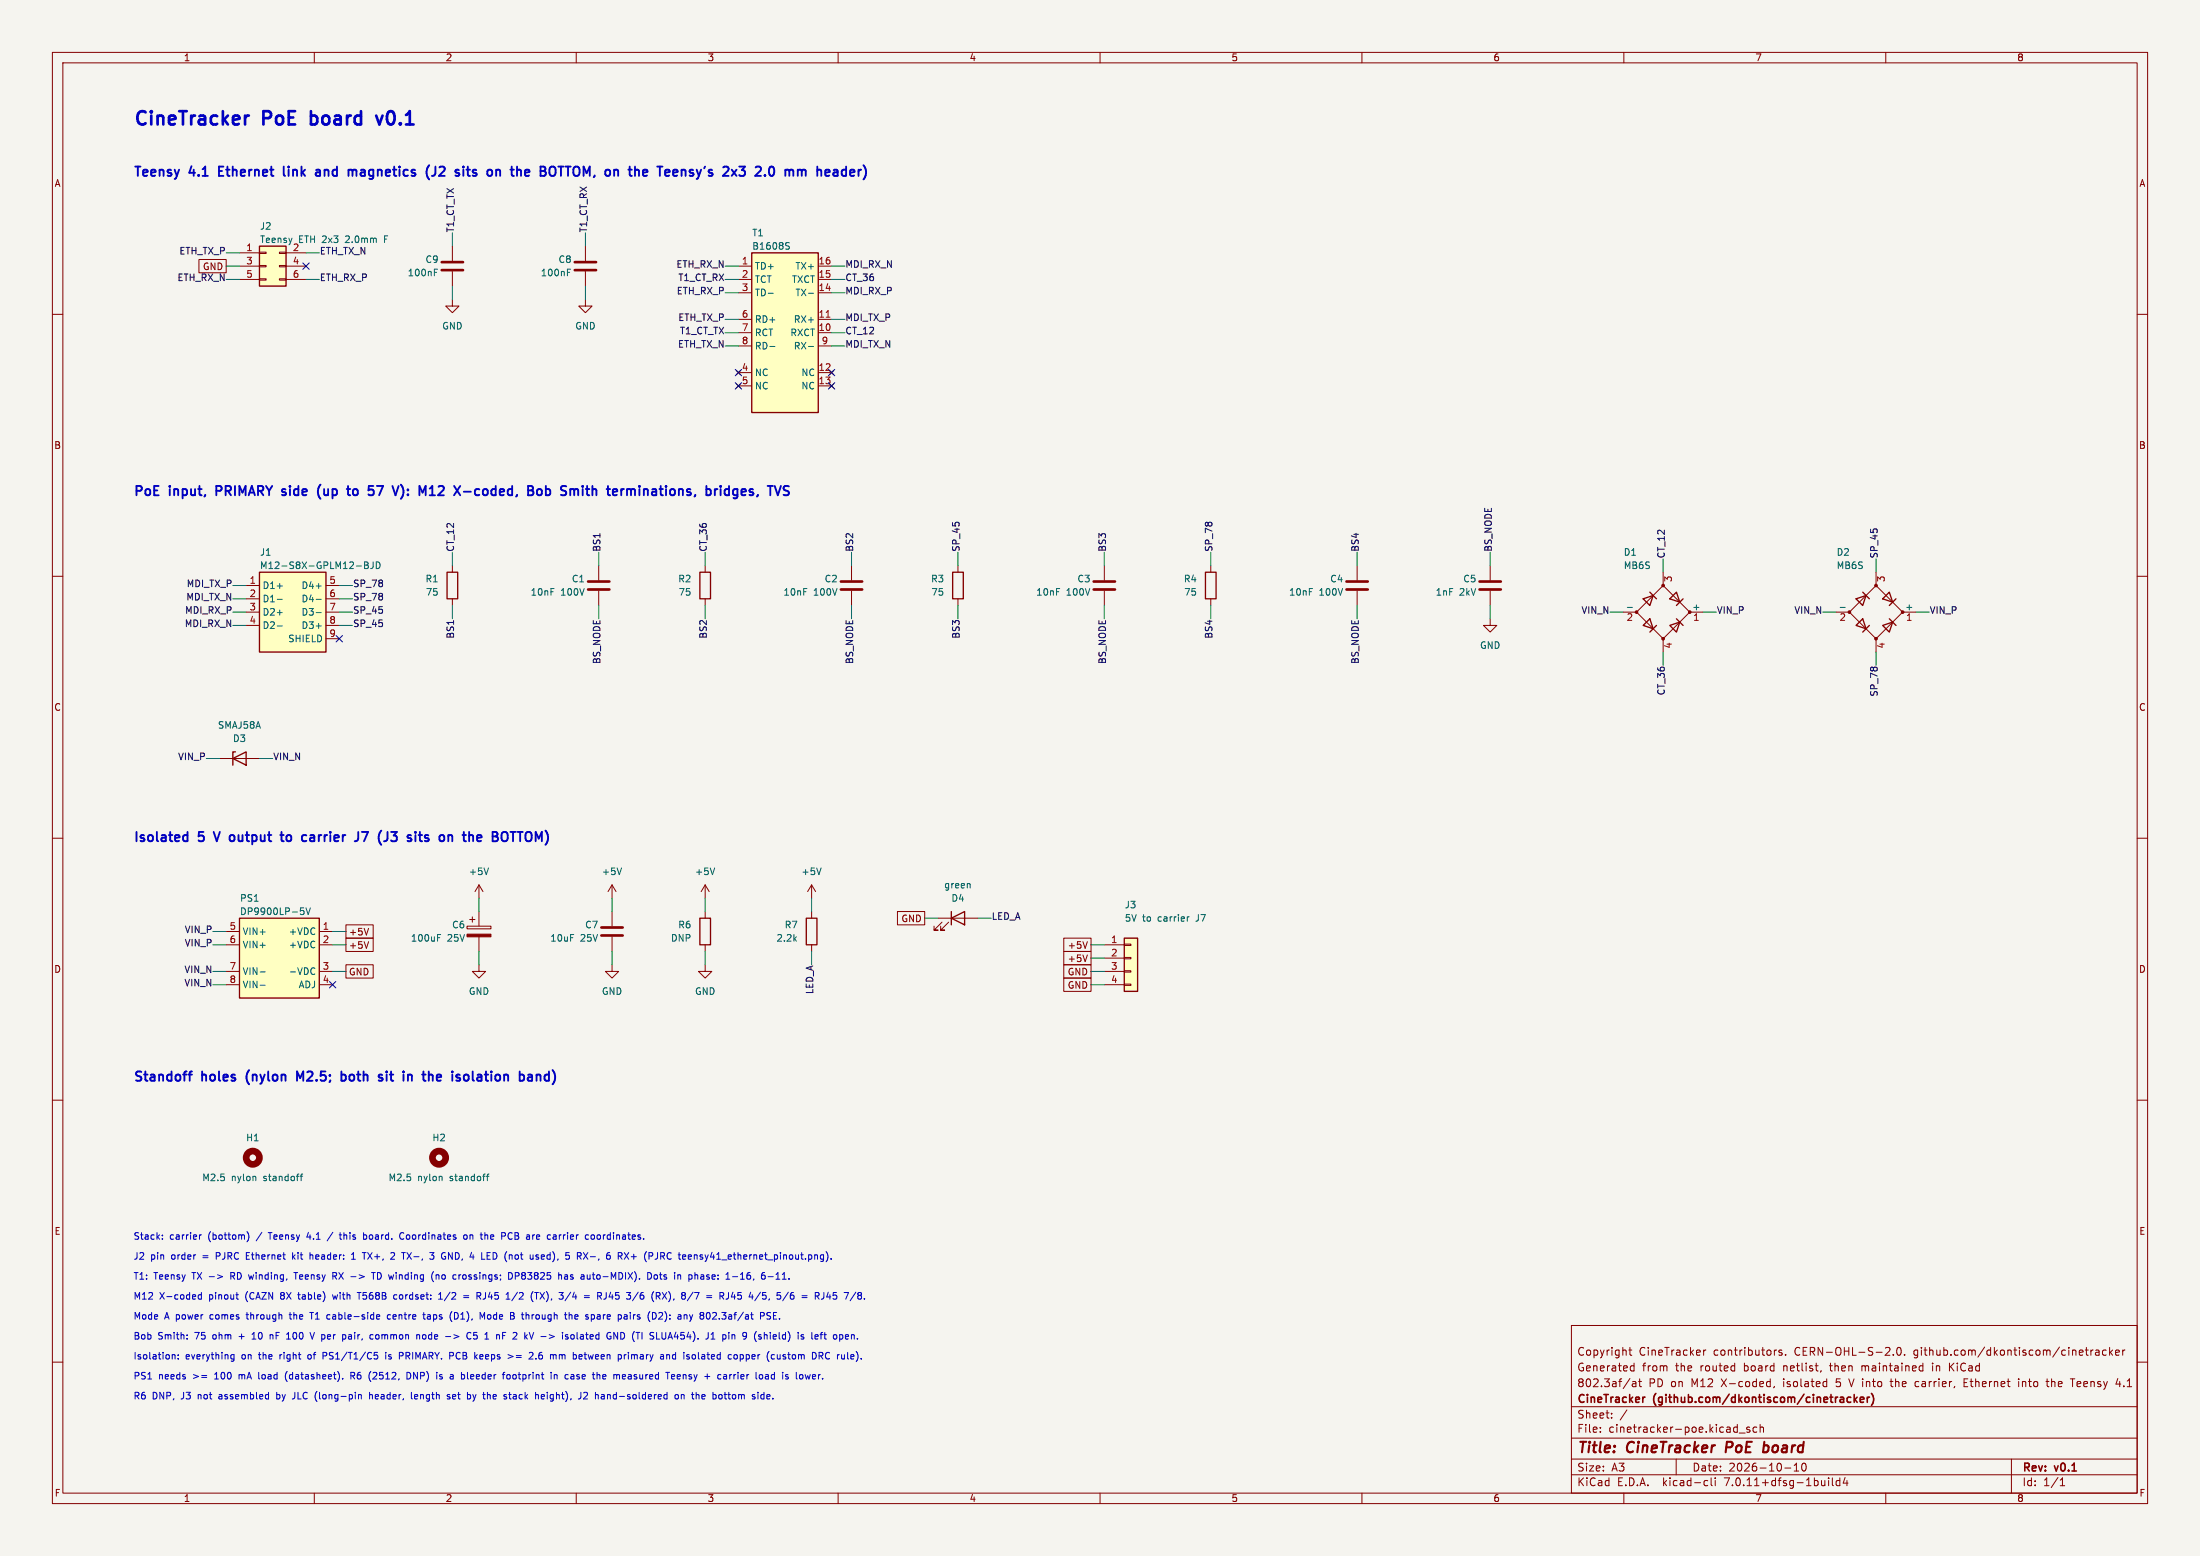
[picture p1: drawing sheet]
<svg xmlns="http://www.w3.org/2000/svg" width="420mm" height="297mm" viewBox="0 0 420 297" stroke-linecap="round" stroke-linejoin="round" font-family="sans-serif">
<path d="M0 0h420v297h-420z" fill="#f5f4ef" stroke="#f5f4ef" stroke-width=".19"/>
<g fill="none" stroke="#840000" stroke-width=".19">
<path d="M10 10h400v277h-400zM12 12h396v273h-396zM60 10v2M110 10v2M160 10v2M210 10v2M260 10v2M310 10v2M360 10v2M10 60h2M38 49.5h5.2v2.6h-5.2zM45.7 50.8h3.8"/>
<path d="M45.7 53.3h3.8M45.7 48.3h3.8M49.5 53.2h1.3v.3h-1.3zM49.5 50.7h1.3v.2h-1.3zM49.5 48.1h1.3v.3h-1.3zM53.3 53.2h1.3v.3h-1.3zM53.3 50.7h1.3v.2h-1.3zM53.3 48.1h1.3v.3h-1.3zM54.6 50.8h3.8M54.6 53.3h3.8M54.6 48.3h3.8M86.4 57.2v1.2h1.2l-1.2 1.3-1.3-1.3h1.3"/>
<path d="M86.4 47v2.8M86.4 51.8v2.8M111.8 57.2v1.2h1.2l-1.2 1.3-1.3-1.3h1.3M111.8 47v2.8M111.8 51.8v2.8M141 50.8h2.5M141 55.9h2.5M141 53.3h2.5M156.2 50.8h2.5M156.2 55.9h2.5M156.2 53.3h2.5M408 60h2"/>
<path d="M140.6 70.7l.8 .8M140.6 73.3l.8 .7M141 63.5h2.5M141 61h2.5M141 71.1h2.5M141 73.7h2.5M141 66h2.5M141.4 70.7l-.8 .8M141.4 73.3l-.8 .7M156.2 63.5h2.5M156.2 61h2.5M156.2 71.1h2.5"/>
<path d="M156.2 73.7h2.5M156.2 66h2.5M158.4 70.7l.7 .8M158.4 73.3l.7 .7M159.1 70.7l-.7 .8M159.1 73.3l-.7 .7M10 110h2M47 116.8h2.5M47 111.8h2.5M47 114.3h2.5M47 119.4h2.5M62.2 116.8h2.6"/>
<path d="M62.2 111.8h2.6M62.2 114.3h2.6M62.2 119.4h2.6M86.4 108v1.2M86.4 114.3v1.3M114.3 108v2.7M114.3 112.8v2.8M134.6 108v1.2M134.6 114.3v1.3M162.6 108v2.7M162.6 112.8v2.8M182.9 108v1.2"/>
<path d="M182.9 114.3v1.3M210.8 108v2.7M210.8 112.8v2.8M231.1 108v1.2M231.1 114.3v1.3M259.1 108v2.7M259.1 112.8v2.8M284.5 118.1v1.3h1.2l-1.2 1.3-1.3-1.3h1.3M284.5 108v2.7M284.5 112.8v2.8M309.9 116.8h2.5M317.5 111.8l5.1 5-5.1 5.1-5.1-5.1z"/>
<path d="M317.5 109.2v2.6M322.6 116.8h2.5M350.5 116.8h2.6M358.1 111.8l5.1 5-5.1 5.1-5-5.1zM358.1 109.2v2.6M363.2 116.8h2.6M408 110h2M62.2 121.9h2.6M317.5 121.9v2.6M358.1 121.9v2.6M10 160h2M41.9 144.8h7.6"/>
<path d="M408 160h2M43.2 177.8h2.5M61 177.8h2.5M66 176.5h5.2v2.6h-5.2zM66 179.1h5.2v2.5h-5.2zM70.4 177.2l-.5 1.3M70.4 179.7l-.5 1.3M89.2 176.8h4.5v.5h-4.5zM89.7 175.5h1M90.2 175v1M91.4 168.9l-.7 1.3M91.4 168.9v2.6"/>
<path d="M91.4 174v2.8M91.4 178.8v2.8M91.4 168.9l.8 1.3M116.8 168.9v2.6M116.8 174v2.8M116.8 178.8v2.8M116.8 168.9l-.7 1.3M116.8 168.9l.8 1.3M134.6 168.9v2.6M134.6 174v1.3M134.6 168.9l-.7 1.3M134.6 168.9l.8 1.3"/>
<path d="M154.9 168.9l-.7 1.3M154.9 168.9v2.6M154.9 174v1.3M154.9 168.9l.8 1.3M171.3 174h5.2v2.5h-5.2zM179.1 175.3h7.6M179.8 176l-1.5 1.5h.8h-.8v-.7M181.1 176l-1.5 1.5h.7h-.7v-.7M203.1 179.1h5.2v2.5h-5.2zM207.6 179.7l-.4 1.3M43.2 180.3h2.5M43.2 185.4h2.5"/>
<path d="M43.2 188h2.5M61 180.3h2.5M61 185.4h2.5M61 188h2.5M66 184.1h5.2v2.6h-5.2zM91.4 184.2v1.2h1.3l-1.3 1.3-1.2-1.3h1.2M116.8 184.2v1.2h1.3l-1.3 1.3-1.2-1.3h1.2M134.6 184.2v1.2h1.3l-1.3 1.3-1.3-1.3h1.3M134.6 180.3v1.3M154.9 180.3v1.3M203.1 184.1h5.2v2.6h-5.2zM203.1 186.7h5.2v2.5h-5.2z"/>
<path d="M203.1 181.6h5.2v2.6h-5.2zM207.6 182.3l-.4 1.3M210.8 180.3h3.8M210.8 182.9h3.8M210.8 185.4h3.8M210.8 188h3.8M214.6 187.8h1.3v.3h-1.3zM214.6 185.3h1.3v.2h-1.3zM214.6 182.8h1.3v.2h-1.3zM214.6 180.2h1.3v.3h-1.3zM10 210h2M408 210h2"/>
<path d="M10 260h2M300 253h108v32h-108zM310.9 257.7h.6M311.2 257.2v1.3l.3 .2M325.2 257.7v1M325.7 257.7l-.3 .1-.2 .2M340.2 257.8l-.4-.1-.2 .2 .1 .2 .5 .2v.3h-.6M340.9 258.5v.2M360.2 257.2l.5 .1 .1 .3-.9 1.1h.9M361.4 258.5v.2M362.3 257.3l.1-.1a.8 .8 0 0 1 .6 .7 .8 .8 0 0 1-.6 .8 1 1 0 0 1-.1-1.4zM363.6 258.5v.2"/>
<path d="M398.1 257.7h.6M398.4 258.6l.3 .1M399.2 257.7v1M399.6 257.7l-.3 .1-.1 .2M400.1 257.8h.6v.9M400.7 258l-.5 .1a.29 .29 0 0 0-.2 .3 .29 .29 0 0 0 .2 .3l.5-.1M402.1 257.8l-.4-.1-.3 .3 .1 .6h.6M402.7 257.2v1.5M402.9 258.1l.4 .6M403.3 257.7l-.6 .6M403.9 258.2l.7-.2-.1-.2-.4-.1-.2 .2v.7h.6M405.2 257.7v1"/>
<path d="M405.7 257.7l-.3 .1-.2 .2M408 260h2M300 278.5h108M300 274.5h108M300 268.5h108M305.5 273.2v.2M305.5 272.5v.1M307.7 270.5v.2M307.7 269.8v.1M310.6 269.1l-1.3 1.9M311.2 263.1l-1.3 1.9M311.4 261.6h.5"/>
<path d="M311.4 260.8h.5M311.7 263.8h.5l.1 .9M311.9 260.2v1.5M312.3 264l-.5 .1a.29 .29 0 0 0-.2 .3 .29 .29 0 0 0 .2 .3l.5-.1M312.8 263.7h.6M313 263.2v1.3l.4 .2M320 278.5v3M332 273.5h1.2M334 272.5l-.3-.1-.3 .2 .1 .2 .5 .2v.3h-.6M335.4 272.5l-.5-.1-.2 .3 .1 .6h.6M336 272.5l.2-.1 .4 .1 .1 .9M336 271.9v1.5"/>
<path d="M337.8 263.7l.1 .1M337.9 263.2v1.5M337.9 264.6l-.1 .1M338.7 264.6l-.1 .3M342.5 279.7l.4-.4v1.5M344.2 279.4l.1-.1a.8 .8 0 0 1 .5 .7 .8 .8 0 0 1-.5 .8 1 1 0 0 1-.1-1.4zM347.7 261.6l-.2 .3M348.6 263.7l.1 .1M348.7 263.2v1.5M348.7 264.6l-.1 .1M352.9 263.2l.5 1.5M355.4 260.7v1"/>
<path d="M355.5 260.8h-.1M360.8 263.7h.6M361 263.2v1.3l.4 .2M366.2 263.7h-.3l-.3 .3 .1 .5 .5 .2M366.7 260.7l.4 .1M367.1 261.6l-.4 .1M367.1 260.2v1.5M368.9 260.2v.1M368.9 260.7v1M372.2 260.2v1.5M372.4 260.8l.6 .9M373 260.2l-.8 .8"/>
<path d="M374.9 263.9h.5M375.7 263.2h-.8v1.5h.8M384 278.5v6.5M385.4 263.2v.1M385.4 263.7v1M386.1 263.7v1M386.3 263.7l-.2 .1M390.6 263.7h.6M390.8 264.5l.4 .2M391.7 263.2v1.5M391.7 263.8h.1M395.2 263.2h.9"/>
<path d="M403.9 264.2h1M60 285v2M110 285v2M160 285v2M210 285v2M260 285v2M300 281.5h108M310 285v2M325.6 282.6l.4 .1M326 283.5l-.4 .1M326.7 282.1v1.3l.2 .2M327.4 282.1v.1"/>
<path d="M327.4 282.6v1M340.7 280.2h1.2M342.5 280.8h.9M349.1 282.1v.1M349.1 282.6v1M349.8 282.1v1.3l.2 .2M351.2 282.7l-.4-.1-.3 .3 .2 .6h.5M351.2 282.1v1.5M352.2 282l-.3 1.1h.9M352.6 282.6v1M360 285v2M393.3 283.6h.9"/>
<path d="M393.3 282.5l.4-.4v1.5"/>
</g>
<path d="M329.7 275.2l-.3 2M336.9 275.9l.6 .1M337.5 277l-.4 .2h-.3" fill="none" stroke="#840000" stroke-width=".4"/>
<path d="M314 266.7l-.2 .1M352.9 266.7l.4 .1M353.3 267.6l-.4 .1M354 266.2v1.5M354.1 267.1l.4 .6M354.5 266.7l-.5 .6M355.1 267.2l.7-.2v-.2l-.5-.1-.2 .2 .1 .7h.6M356.5 266.7v1M356.9 266.7l-.3 .1-.1 .2M357.3 266a1.72 1.72 0 0 1 0 2.3" fill="none" stroke="#840000" stroke-width=".3"/>
<g fill="none" stroke="#840000" stroke-width=".51">
<path d="M84.3 51.6h4.1M84.3 50h4.1M109.7 51.6h4.1M109.7 50h4.1M112.3 112.5h4M112.3 111h4M160.5 112.5h4.1M160.5 111h4.1M208.8 112.5h4.1M208.8 111h4.1M257 112.5h4.1M257 111h4.1"/>
<path d="M282.4 112.5h4.1M282.4 111h4.1M114.8 178.6h4.1M114.8 177h4.1"/>
</g>
<g fill="none" stroke="#840000" stroke-width=".25">
<path d="M49.5 47h5.1v7.6h-5.1zM143.5 48.3h12.7v30.4h-12.7zM49.5 109.2h12.7v15.3h-12.7zM85.3 109.2h2.1v5.1h-2.1zM133.6 109.2h2v5.1h-2zM181.9 109.2h2v5.1h-2zM230.1 109.2h2.1v5.1h-2.1zM313.7 114.3l1.9-.6-.6 1.9zM315 118.1l.6 1.9-1.9-.6zM315 113l1.2 1.3M316.2 119.4l-1.2 1.3M318.8 114.3l1.2-1.3 .7 1.9z"/>
<path d="M318.8 119.4l1.9-.7-.7 2zM320 118.1l1.3 1.3M321.3 114.3l-1.3 1.3M354.3 114.3l1.9-.6-.6 1.9zM354.3 119.4l1.3-1.3 .6 1.9zM355.6 113l1.3 1.3M356.9 119.4l-1.3 1.3M359.4 114.3l1.3-1.3 .6 1.9zM359.4 119.4l1.9-.7-.6 2zM360.7 118.1l1.2 1.3M361.9 114.3l-1.2 1.3M44.4 144.8l2.6-1.3v2.6z"/>
<path d="M45 143.5h-.6v2.6M45.7 175.3h15.3v15.2h-15.3zM133.6 175.3h2v5h-2zM153.9 175.3h2.1v5h-2.1zM181.6 175.3l2.5-1.3v2.5zM181.6 174v2.5M214.6 179.1h2.6v10.1h-2.6z"/>
</g>
<g fill="none" stroke="#006464" stroke-width=".19">
<path d="M82.9 52h.4M82.9 51.4h.6M108.3 52h.4M108.3 51.4h.6M146.7 56h.9M150.2 46.9l.4 .1 .1 .3-.2 .3h-.3M150.2 46.3l.5 .1M154.3 56h1M147 66.1h.9M154.3 66.1h1M52.9 111.9h1M52.9 114.4h1"/>
<path d="M52.9 116.9h1M52.9 119.5h1M60.4 111.9h.9M60.4 114.4h.9M60.4 116.9h.9M60.4 119.5h.9M68 108h1M69.6 107.3h.4l.3 .2-.3 .4 .3 .1v.3l-.2 .2h-.5zM69.6 107.9h.4M71.2 107.3v1l-.5 .2M71.8 107.3a.64 .64 0 0 1 .8 .6 .64 .64 0 0 1-.8 .6zM310.7 115.9h.9"/>
<path d="M351.3 115.9h1M57.4 173.3h.6M57.5 173.8h.3l.2 .2-.1 .5-.4 .1M58.4 173.3l.4 1.3 .5-1.3M83.5 179h.5M83.5 178.4h.6M93.3 165.7l-.5 1.2M118.7 165.7l-.5 1.2M136.4 165.7l-.4 1.2M156.8 165.7l-.5 1.2M185.1 168.7l.1 .8M227 175l-.2 .1"/>
<path d="M49.7 185.5h.9M49.7 188.1h.9M59.9 184.7l.2 .2M60.1 185.9l-.2 .1M57.3 224.5h.5M57.8 224.1l-.3 .2v1.1M92.9 224.5h.4M93.3 224.1l-.3 .2v1.1"/>
</g>
<g fill="#ffffc2" stroke="#ffffc2" stroke-width=".19">
<path d="M214.6 179.1h2.6v10.1h-2.6z"/>
<path d="M143.5 48.3h12.7v30.4h-12.7z"/>
<path d="M49.5 47h5.1v7.6h-5.1z"/>
<path d="M45.7 175.3h15.3v15.2h-15.3z"/>
<path d="M49.5 109.2h12.7v15.3h-12.7z"/>
</g>
<g fill="none" stroke="#840000" stroke-width="1.3">
<circle cx="48.3" cy="221" r="1.27"/>
<circle cx="83.8" cy="221" r="1.27"/>
</g>
<g fill="#840000" stroke="#840000" stroke-width=".19">
<path d="M89.2 178.3h4.5v.5h-4.5z"/>
<circle cx="312.4" cy="116.8" r=".25"/>
<circle cx="317.5" cy="121.9" r=".25"/>
<circle cx="317.5" cy="111.8" r=".25"/>
<circle cx="322.6" cy="116.8" r=".25"/>
<circle cx="353.1" cy="116.8" r=".25"/>
<circle cx="358.1" cy="121.9" r=".25"/>
<circle cx="358.1" cy="111.8" r=".25"/>
<circle cx="363.2" cy="116.8" r=".25"/>
</g>
<path d="M157.7 60.5h.7" fill="none" stroke="#a90000" stroke-width=".19"/>
<g fill="none" stroke="#0000c2" stroke-width=".19">
<path d="M31 236.4v.1M31 235.8v.1M38.1 235.7v.8M38.4 235.7l-.3 .2M47 239.7h.5M47.2 235.1a1.46 1.46 0 0 1 0 1.9M47.6 239.1h-.6v1.3h.6M55.9 239.1v1.3M56 239.9l.3 .5M56.3 239.5l-.4 .5M58.9 235.2l-.3 .9h.8M59.2 239.1v1.3"/>
<path d="M59.2 239.6l.3-.1 .2 .2M63.5 235.2l-1 1.7M64.7 235.7h.5M64.9 235.3v1.1l.3 .1M67.1 239.5l.4-.4v1.3M69.2 239.1h.7M69.4 235.8l.4-.1 .2 .2-.1 .6h-.5M69.4 235.3v1.2M69.5 239.1v1.3M74.8 239.1h.4l.1 .4-.8 .9h.8M77.1 235.4a.6 .6 0 0 0-.9 .4 .6 .6 0 0 0 .6 .7l.3-.1M77.7 239.1l.8 1.3"/>
<path d="M78.5 239.1l-.8 1.3M82 239.1h.8l-.4 .5 .4 .1v.4l-.2 .3h-.4M85.6 239.1l.7 1.3M88.6 235.8l.2-.1 .3 .1 .1 .5-.1 .2h-.3l-.2-.1zM92.6 235.8l.3-.1 .2 .2M97.4 235.3a.68 .68 0 0 0-.4 .6 .68 .68 0 0 0 .4 .6M101.9 235.7h.2M103.9 239.6l-.4-.1-.2 .2 .1 .6h.5M103.9 239.8l-.6 .1M105.8 235.7l.4 .2v.6M106.2 236.5h-.4M106.2 236l-.4 .1"/>
<path d="M110.5 239.8l.5 .6M110.8 239.1h-.6v1.3M110.8 239.7l-.6 .1M112.7 239.9h1M112.9 235.8l.2-.1 .3 .1 .1 .5-.1 .2h-.3l-.2-.1zM118 239.8l.6-.1 .2-.2-.1-.3-.7-.1v1.3M118.3 239.8l.5 .6M120.5 239.9h1M126.4 239.8l.5 .6M126.7 239.1h-.6v1.3M126.7 239.7l-.6 .1M132.7 239.5l.4 .2v.7"/>
<path d="M32.9 258.6h.5v.8M34 259.3v.1M34 258.6v.1M35.7 255.5v.1M35.7 254.8v.1M38.4 246.7v1.3M38.4 247.2l-.3-.1-.3 .3 .2 .5h.4M41.5 243.3l1 .4-1 .3M44.1 259.2l.2 .2 .4-.1M44.7 258.6h-.4l-.2 .2M44.7 258.6v1l-.3 .2h-.3M45 247.1h.5"/>
<path d="M45.4 248h.1M48.1 255.6h.7M48.4 254.5l-.3 .2M51.6 254.8v.8M51.9 254.8l-.3 .1M54.7 255.6h.7M55 254.5l.1-.2v1.3M55.2 250.9h.5M55.4 250.5v1.2M56.1 242.9h.7M56.5 242.9v1.3M56.8 247.1h.5"/>
<path d="M57 246.7l.1 1.2M58.9 258.6l-.1 .2 .1 .5M59.1 250.5h.8M59.2 254.3l.4 1.3 .4-1.3M59.5 250.5v1.3M61.7 258.8h.4M62.1 258.1h-.4v1.3M62.5 251.7l.1 .1 .4-.1M63 251l-.4-.1-.1 .2M63.5 247.1l.2 .9 .3-.6M63.8 243.6l.5 .6M64.1 243l-.6-.1v1.3"/>
<path d="M64.1 243.5l-.6 .1M66.6 255.2v.3M67.1 240.4h.7M68.2 246.7h.7M68.6 246.7v1.3M70.9 254.8h.3M70.9 242.9h.7M71.2 255.5l-.3 .1M71.3 242.9v1.3M71.5 258.1h.6M71.6 258.6h.3l.2 .3-.1 .4-.4 .1M72.1 250.9l.3 .1 .1 .2-.6 .2"/>
<path d="M72.1 254.8h-.3l-.1 .2 .1 .5 .3 .1M72.4 251.7l-.3 .1M73.6 258.1v.2M73.6 258.6v.8M74.5 251l-.3-.1-.3 .3 .2 .5h.4M75.2 247.7l.2 .3 .4-.1M75.8 247.2l-.4-.1-.2 .3M76.2 258.1h.5l.3 .3-.2 .3-.6 .1M79.7 254.8l.4 .1v.7M80.7 250.9h.5M80.9 250.5v1.1l.3 .2M81.2 254.8h-.3l-.2 .2v.5l.2 .1 .3-.1"/>
<path d="M81.7 251.3l-.1 .2 .1 .3M81.7 250.9l-.1 .1M82.4 243.8l.4 .9M82.8 242.7l-.4 .9M83.3 243.3v.9M83.3 243.4l.3-.1 .2 .2M83.7 248h.8M83.7 247.1l.4-.4v1.3M86.2 252.2l.1 .1M86.3 250.3l-.1 .1M86.5 258.2l.1 .2-.1 .3M86.6 254.8l1 .3-1 .4"/>
<path d="M87.1 250.5h-.3v1.3h.3M87.6 243.3v.9M88 243.3l-.4 .3M88.5 247.3h1M88.5 247.7h1M89.4 254.4l.5 .1M89.9 255.5h-.5M91.1 254.3h-.6l-.1 .6 .5-.1 .2 .3M91.1 255.4l-.2 .2-.5-.1M91.4 247.4l.4 .6M91.7 250.5l.4 .9 .4-.9v1.3M91.7 247.3l.1-.3-.1-.2-.6-.1v1.3"/>
<path d="M91.8 258.6l-.2 .1v.5l.2 .2M92.2 258.9l-.6 .1M92.5 247.9l-.3 .1M94.8 254.8v.8M94.9 254.8l-.1 .1M96 254.3h.6M97 258.6l1 .3-1 .4M97.1 242.9a.64 .64 0 0 1 .7 .6 .64 .64 0 0 1-.7 .7zM98.8 246.6l-1.1 1.7M99 243l-.6-.1v1.3M99 243.5l-.6 .1M100.3 255.1l.4 .5"/>
<path d="M100.7 254.8l-.5 .4M101.1 258.2l.4-.1 .3 .4-.8 .9h.8M101.7 248.4l.1 .1M101.8 246.5l-.1 .1M102.1 246.7h.7M102.3 259.3v.1M102.4 246.7v1.3M103.1 246.7l.8 1.3M103.9 246.7l-.8 1.3M106.1 258.6l.1 .8M106.8 258.6v.8M106.8 258.6v.1"/>
<path d="M107.8 243.4h.5l.1 .8M108.4 243.6l-.5 .1-.2 .2 .2 .3 .5-.1M108.7 251.1l.1-.2 .3 .1 .1 .8M108.7 250.5v1.3M109 246.6l-1.1 1.7M109 254.9l.2-.1 .4 .1v.5l-.1 .1-.3 .1-.2-.1zM109.8 251v.7M110.2 254.3v1.1l.1 .2M110.3 251.2l-.6 .2M110.7 258.6h.4v.3l-.6 .1M111.1 259.3l-.4 .1M111.6 247.3h.9"/>
<path d="M111.6 247.7h.9M112.6 243.3v.9M112.6 244l-.1 .2M113.4 251l.1 .2-.1 .5M114.8 247.1l-.1-.3-.6-.1v1.3M115.7 246.7v.9M116.6 246.6l-.3 1h.8M117.2 254.3l.7 1.3v-1.3M118.5 254.3a.64 .64 0 0 1 .7 .7 .64 .64 0 0 1-.7 .6zM119.2 258.6v.8M119.3 250.9l.4 .1v.8M119.5 258.6l-.3 .2"/>
<path d="M119.7 251.7l-.4 .1M119.7 251.2l-.4 .1M120 258.1v.2M120 258.6v.8M120.3 250.5v.1M120.3 250.9v.9M121.8 246.6l-1.1 1.7M122.3 247v.9M122.3 247.3l-.1 .1M123.7 242.9a.64 .64 0 0 1 .7 .6 .64 .64 0 0 1-.7 .7zM124.9 243.4l.2-.1 .4 .1v.5l-.1 .2-.3 .1-.2-.2zM125.2 250.8v.7"/>
<path d="M125.6 247.4l.4 .6M125.8 246.7l.2 .3v.3l-.2 .1M125.9 243.3h.5M126.4 250.6l-.5-.1-.1 .1M126.4 251.1l-.7 .7h.8M126.4 246.7l.9 1.3M127.3 246.7l-.9 1.3M127.3 258.7l.2-.1h.3v.8M127.3 258.6v.8M127.6 255.2h.6M127.9 254.3l-.4 1.3M128.4 258.7v.6"/>
<path d="M131.6 250.9l.3 .9M131.9 251.8l-.3 .4M132.2 250.9l-.3 .9M132.3 246.6l-1.1 1.7M132.4 258.6h.3l.1 .2-.1 .5-.3 .1M132.6 246.7h.8l-.5 1.3M133.8 243.4h.5M134.4 243.6l-.5 .1-.1 .2 .1 .3 .5-.1M136.1 250.6h.6M136.7 251.1l-.7 .7h.8M137.7 247.4l.5 .6M138 254.8h.3l.3 .2-.1 .5h-.5"/>
<path d="M138 254.8v1.2M138 247.3l-.6 .1M138.2 247.1l-.2-.3-.6-.1v1.3M139.1 246.7v.9M139.9 243.7h.9M139.9 246.6l-.3 1h.8M140.2 258.7l.3-.1 .3 .2-.2 .5-.3 .1-.1-.1M140.2 247.1v.9M140.8 247.9h.1M140.9 246.7v.6M141.3 258.6h.5M141.3 259.3h.5"/>
<path d="M141.3 258.6v1.2M141.4 244.2h.7M141.7 242.9l-.3 .4M141.9 255.6h.3M142.3 254.3l-.4 .1-.1 .2 .1 .4 .4 .1M145.2 250.5h.5l.2 .3-.1 .3-.6 .1M145.6 246.7h.6M145.7 247.2h.3l.3 .2-.2 .5-.4 .1M145.9 254.3v1.3M146.3 254.8l-.4 .1M146.6 243.7h1M146.8 258l-.2 .2"/>
<path d="M147.1 250.6l-.5-.1-.2 .3 .1 .3 .6 .2v.4l-.2 .1-.5-.1M147.7 251.1h.4M148.1 244.2h.8M148.1 243.3l.4-.4v1.3M148.3 250.5h-.6v1.3h.6M148.4 258.6v.7l.3 .1 .2-.1M148.9 258.6v.8M151.5 246.7l-.4 .1a.86 .86 0 0 0 0 1.2l.4-.1 .1-.5-.2-.2h-.3l-.2 .2M155.6 255.2l.6-.1-.1-.3h-.3l-.2 .1v.6h.5M155.6 246.7h.5l.3 .3-.2 .3-.6 .1M155.9 247.4l.5 .6M156.4 258.1h.5l.2 .3-.1 .3-.6 .1"/>
<path d="M156.6 254.8h.4M156.7 258.8l.4 .6M157 254.3l-.3 .2v1.1M157.1 247.9l-.3 .1M157.3 246.7v.9M158.1 246.6l-.3 1M158.3 258.2a.59 .59 0 0 0-.7 .6 .59 .59 0 0 0 .7 .5M159.1 247.3l.4-.1 .3 .2-.2 .5h-.5M159.3 254.8h.3l.2 .2-.1 .5-.4 .1M159.7 246.7h-.6l-.1 .6M163.7 255.5v.1M165 247.9v.1"/>
<path d="M49.4 261.9v1.1l.2 .2M52.8 265.8v1.2M52.8 267h.2M53 266.2h-.2M54.8 261.8a1.46 1.46 0 0 0 0 1.9M56.2 266.8l-.4 .2M60.3 267.3l.2 .2M60.5 265.6l-.2 .2M65.4 263.1v.1M67.3 262.6l.4 .6M67.6 262l-.6-.1v1.3M67.6 262.6h-.6"/>
<path d="M68.5 266.2h.4l.1 .8M70.6 266.3l.1-.1h.3l.1 .8M70.6 265.8v1.2M77.7 261.9a.64 .64 0 0 1 .7 .7 .64 .64 0 0 1-.7 .6zM78.5 265.8v1l.2 .2M79.6 266.2l-.5 .2 .1 .6h.4M79.7 266.5l-.6 .1M83.9 262.6l.6 .4-.2 .2h-.4M84.4 262.4h-.3l-.2 .2M85.9 266.2h-.3l-.2 .2v.1l.5 .2v.3h-.5M86.6 266.2l-.2 .2v.4l.2 .2M87 266.5l-.6 .1"/>
<path d="M89.3 263.2h.1M90.3 266.2l.3 .8-.3 .5M93.5 266.2l.1 .8M96.9 262.4h.3l.2 .2v.4l-.2 .2h-.3l-.2-.2zM97.1 266.2h.5M97.3 267h.3M103.3 266.6l.6-.1v-.3h-.4l-.2 .2 .1 .6h.5M105.8 262.5l.2-.1h.3l.1 .8M105.8 262.4v.8M109.5 262.4l.1 .8M109.6 263.2h-.2M109.6 262.7h-.2"/>
<path d="M111.4 265.9l.5-.1 .3 .3-.8 .9h.8M115.6 262.4h-.4l-.1 .2v.6h.5M115.7 262.7l-.6 .1M116 266.2v.8M116 266.2v.1M119 262.4h.4v.3l-.6 .1M119.4 263.2h-.4M128.6 262.4l.2 .3-.6 .1M128.7 263.2h-.1M129 266.2h.3l.2 .2v.4l-.2 .2h-.3l-.1-.2zM129.3 262.8l.6-.1-.1-.3h-.3l-.2 .2v.6h.5M130.1 266.3l.1-.1h.3l.1 .8"/>
<path d="M130.1 266.2v.8M134.4 266.2l.2 .3-.6 .1M134.5 267h-.1M137.5 262.4h-.4l-.1 .2 .1 .5 .4 .1M138.2 266.2h.5M138.4 266.8l.3 .2M139 266.2h.4M139.6 262.4h.1M140.1 262.4v.8M140.2 262.4l-.1 .2M145.4 267h.4M145.4 266.2h.4"/>
<path d="M145.8 265.8v1.2M146.3 262.4l.4 .2v.6M146.7 263.2h-.4M146.7 262.7h-.4M146.8 266.2l-.4 .2 .1 .6h.3M147 266.5l-.6 .1M147.7 262.4h-.3l-.2 .2 .1 .5 .4 .1M152 263l.2 .2M153 262.4h-.3l-.1 .2 .1 .5 .3 .1M155.3 262.4h.3l.1 .3-.6 .1M155.6 263.2h-.3"/>
</g>
<g fill="none" stroke="#0000c2" stroke-width=".36">
<path d="M41.8 32.6h.6M42.7 31.8h-.9v1.8h.9M54.2 31.8v1.5l.2 .3M60.5 32.4h.4l.2 .2v1M61.1 33.5l-.6 .1M61.1 32.8l-.6 .1M67.5 32.4h.3l.3 .2v1M83.1 31.8v1.3a.57 .57 0 0 1-.7 .5M84.6 31.8h-.5l-.2 .2M84.8 32.6l-1 1h1.1M89 32.4h.7M89.3 33.3l.1 .2 .3 .1"/>
<path d="M90.2 33.5l.5 .1M90.7 32.4h-.2l-.3 .2 .1 .3 .4 .1M97.7 31.8v1.5M98.7 31.8v1.8M107.9 31.8h1M108.4 31.8v1.8M121.7 32.4l.3 .2v1M125.5 31.8h1M126 31.8v1.8M127.6 32.4h-.4l-.2 .2 .1 .9 .5 .1M127.8 32.8l-.8 .2M133 32.4l.4 1.2"/>
<path d="M133.4 33.6l-.2 .4-.2 .2M133.8 32.4l-.4 1.2M146 33.4v.2M152.3 32.6l.5-.2 .3 .2M153.1 32.6v1M153.6 32.4h-.3l-.2 .2M159.2 32.5h.6l.1 1.1M159.9 32.8l-.6 .1a.35 .35 0 0 0-.2 .3 .35 .35 0 0 0 .2 .4l.6-.1M161.5 31.8v1.8M164.8 31.5l.4 .5M41.3 93.7h.7M42 92.8h-.7v1.7"/>
<path d="M54.1 93.9l.4 .1 .1 .3-.3 .2h-.3M54.1 93.3l.4 .1M61.1 95.1l.1 .1M61.2 92.5l-.1 .1M61.9 93.3v1l.2 .2M67.5 93.5l.5-.2 .3 .4v.5l-.2 .2-.4 .1-.2-.1M71.9 92.8h1.2l-.7 1.7M76.5 92.5l.1 .1M77.9 94.4v.1M77.9 93.4v.2M84.6 92.8h-.6l-.3 .1M84.6 93.5l-1 1h1.1"/>
<path d="M90.7 94.2l.3 .3 .5-.1M91.5 93.4l-.5-.1-.3 .4M104.2 93.4l.5-.1 .4 .4v.5l-.2 .2h-.7M104.2 92.8v1.7M113.1 92.8v1.7M113.6 93.3l-.5 .2M122.1 92.8v.1M122.1 93.3v1.2M122.9 93.3v1.2M123.2 93.3l-.3 .2M140.1 94.4h.7M140.1 93.4h.7"/>
<path d="M140.8 93.3v1.5l-.2 .2-.4 .1M141.5 93.9l.9-.1-.1-.4-.5-.1-.3 .3 .1 .8h.7M35.3 159.4l.5 .1M35.8 158.8v1.8M40.8 158.8l.6 1.8M44.2 159.4l.5 .2M53.5 159.4h.7M55.3 159.4l-.5 .1-.1 .2 .1 .7 .5 .2M59.2 159.5h.7M59.8 159.9h-.4a.35 .35 0 0 0-.2 .3 .35 .35 0 0 0 .2 .4h.4M69.1 158.8h1.2l-.8 1.8M72.8 158.5l-.1 .1"/>
<path d="M74.7 158.8h1.1l-.6 .7 .5 .1 .1 .6-.4 .4h-.5M81.8 159.5l-.5-.1-.2 .2 .1 .3 .6 .2v.4h-.7M88.3 159.4h.7M88.5 158.8v1.5l.1 .2 .4 .1M89.6 158.8v1.8M94 159.6h.6M94.6 158.8h-.6v1.8h.7M98.8 158.8h1M100.6 158.9a1.26 1.26 0 0 0 0 1.6M35.8 160.5l-.5 .1M44.7 160.4l-.5 .2M53.8 160.5l.4 .1"/>
<path d="M36 205.1h.6M36.6 204.5l-.3 .1-.1 .2M57.9 204.5l-.6 1.3-.6-1.3v1.8M65.2 205.2l.5-.1 .3 .3v.6l-.1 .2h-.7M65.2 204.5v1.8M73.8 204.5v.2M73.8 205.1v1.2M74.4 205.1h.7M83.5 205.2l.5-.1 .1 .1 .1 .3-.8 .2M83.5 206.2h.6M90.2 204.5v1.5l.3 .3M102.4 205.3l.3-.2 .4 .1 .1 1.1"/>
<path d="M102.4 205.1v1.2M104.3 205.1l-.3 .3v.6l.3 .3"/>
</g>
<path d="M47.5 22.1l-.5 .1M59.4 21.2v2.6M59.4 23.6l.2 .2M59.6 22.1l-.2 .1M71.8 22.1l.6 1.7 .6-1.7" fill="none" stroke="#0000c2" stroke-width=".51"/>
<g fill="none" stroke="#009600" stroke-width=".19">
<path d="M43.2 48.3h2.5M43.2 53.3h2.5M43.2 50.8h2.5M58.4 48.3h2.6M58.4 53.3h2.6M86.4 44.5v2.5M86.4 54.6v2.6M111.8 44.5v2.5M111.8 54.6v2.6M138.4 55.9h2.6M138.4 53.3h2.6M138.4 50.8h2.6"/>
<path d="M158.7 55.9h2.6M158.7 53.3h2.6M158.7 50.8h2.6M138.4 61h2.6M138.4 66h2.6M138.4 63.5h2.6M158.7 61h2.6M158.7 66h2.6M158.7 63.5h2.6M44.4 114.3h2.6M44.4 116.8h2.6M44.4 119.4h2.6"/>
<path d="M44.4 111.8h2.6M64.8 114.3h2.5M64.8 116.8h2.5M64.8 119.4h2.5M64.8 111.8h2.5M86.4 105.4v2.6M86.4 115.6v2.5M114.3 105.4v2.6M114.3 115.6v2.5M134.6 105.4v2.6M134.6 115.6v2.5M162.6 105.4v2.6"/>
<path d="M162.6 115.6v2.5M182.9 105.4v2.6M182.9 115.6v2.5M210.8 105.4v2.6M210.8 115.6v2.5M231.1 105.4v2.6M231.1 115.6v2.5M259.1 105.4v2.6M259.1 115.6v2.5M284.5 105.4v2.6M284.5 115.6v2.5M307.3 116.8h2.6"/>
<path d="M317.5 106.7v2.5M325.1 116.8h2.6M348 116.8h2.5M358.1 106.7v2.5M365.8 116.8h2.5M317.5 124.5v2.5M358.1 124.5v2.5M39.4 144.8h2.5M49.5 144.8h2.6M40.6 177.8h2.6M63.5 177.8h2.5M91.4 171.5v2.5"/>
<path d="M116.8 171.5v2.5M134.6 171.5v2.5M154.9 171.5v2.5M176.5 175.3h2.6M186.7 175.3h2.5M40.6 188h2.6M40.6 185.4h2.6M40.6 180.3h2.6M63.5 185.4h2.5M63.5 180.3h2.5M91.4 181.6v2.6M116.8 181.6v2.6"/>
<path d="M134.6 181.6v2.6M154.9 181.6v2.6M208.3 188h2.5M208.3 185.4h2.5M208.3 182.9h2.5M208.3 180.3h2.5"/>
</g>
<g fill="none" stroke="#000084" stroke-width=".19">
<path d="M57.8 50.2l1.2 1.2M59 50.2l-1.2 1.2M140.4 73.1l1.2 1.2M140.4 70.5l1.2 1.2M141.6 73.1l-1.2 1.2M141.6 70.5l-1.2 1.2M158.1 73.1l1.3 1.2M158.1 70.5l1.3 1.2M159.4 73.1l-1.3 1.2M159.4 70.5l-1.3 1.2M64.2 121.3l1.2 1.2M65.4 121.3l-1.2 1.2"/>
<path d="M62.9 187.4l1.2 1.2M64.1 187.4l-1.2 1.2"/>
</g>
<g font-size="3.5" fill="#0000c2">
<text x="25.4" y="24.6">CineTracker</text>
<text x="50.4" y="24.6">PoE</text>
<text x="60.5" y="24.6">board</text>
<text x="74.2" y="24.6">v0.1</text>
</g>
<g font-size="2.8" fill="#840000">
<text x="301" y="277.9">Title:</text>
<text x="310.6" y="277.9">CineTracker</text>
<text x="330.3" y="277.9">PoE</text>
<text x="338.2" y="277.9">board</text>
</g>
<g font-size="2.5" fill="#0000c2">
<text x="25.4" y="34.2">Teensy</text>
<text x="36.3" y="34.2">4.1</text>
<text x="42.6" y="34.2">Ethernet</text>
<text x="55.6" y="34.2">link</text>
<text x="62.5" y="34.2">and</text>
<text x="69.4" y="34.2">magnetics</text>
<text x="85" y="34.2">(J2</text>
<text x="91.3" y="34.2">sits</text>
<text x="98.1" y="34.2">on</text>
<text x="103.4" y="34.2">the</text>
<text x="109.6" y="34.2">BOTTOM,</text>
<text x="122.8" y="34.2">on</text>
<text x="128.1" y="34.2">the</text>
<text x="134.3" y="34.2">Teensy's</text>
<text x="147.5" y="34.2">2x3</text>
<text x="154.3" y="34.2">2.0</text>
<text x="160.6" y="34.2">mm</text>
<text x="25.4" y="95.2">PoE</text>
<text x="32.5" y="95.2">input,</text>
<text x="42.1" y="95.2">PRIMARY</text>
<text x="55.4" y="95.2">side</text>
<text x="62.9" y="95.2">(up</text>
<text x="69.3" y="95.2">to</text>
<text x="74" y="95.2">57</text>
<text x="79.5" y="95.2">V):</text>
<text x="85.1" y="95.2">M12</text>
<text x="92.6" y="95.2">X-coded,</text>
<text x="107.3" y="95.2">Bob</text>
<text x="114.3" y="95.2">Smith</text>
<text x="123.9" y="95.2">terminations,</text>
<text x="143.4" y="95.2">bridges,</text>
<text x="25.4" y="161.2">Isolated</text>
<text x="38" y="161.2">5</text>
<text x="41.8" y="161.2">V</text>
<text x="45.4" y="161.2">output</text>
<text x="55.9" y="161.2">to</text>
<text x="60.6" y="161.2">carrier</text>
<text x="71.5" y="161.2">J7</text>
<text x="76.6" y="161.2">(J3</text>
<text x="82.9" y="161.2">sits</text>
<text x="89.7" y="161.2">on</text>
<text x="95" y="161.2">the</text>
<text x="101.2" y="161.2">BOTTOM)</text>
<text x="25.4" y="206.9">Standoff</text>
<text x="38.6" y="206.9">holes</text>
<text x="47.8" y="206.9">(nylon</text>
<text x="58.2" y="206.9">M2.5;</text>
<text x="67.4" y="206.9">both</text>
<text x="75.3" y="206.9">sit</text>
<text x="80.6" y="206.9">in</text>
<text x="85.2" y="206.9">the</text>
<text x="91.4" y="206.9">isolation</text>
<text x="105" y="206.9">band)</text>
</g>
<g font-size="2.1" fill="#840000">
<text x="301" y="262">Generated</text>
<text x="301" y="259">Copyright</text>
<text x="312.9" y="259">CineTracker</text>
<text x="313.5" y="262">from</text>
<text x="319.9" y="262">the</text>
<text x="324.7" y="262">routed</text>
<text x="327.2" y="259">contributors.</text>
<text x="333.2" y="262">board</text>
<text x="340.8" y="262">netlist,</text>
<text x="342.7" y="259">CERN-OHL-S-2.0.</text>
<text x="349.9" y="262">then</text>
<text x="356.1" y="262">maintained</text>
<text x="365.6" y="259">github.com/dkontiscom/cinetracker</text>
<text x="369.7" y="262">in</text>
<text x="373.1" y="262">KiCad</text>
<text x="301" y="268.2">CineTracker</text>
<text x="301" y="265">802.3af/at</text>
<text x="314.7" y="265">PD on</text>
<text x="315.7" y="268.2">(github.com/dkontiscom/cinetracker)</text>
<text x="323" y="265">M12</text>
<text x="328.9" y="265">X-coded,</text>
<text x="340.8" y="265">isolated</text>
<text x="351.1" y="265">5</text>
<text x="353.8" y="265">V into</text>
<text x="362" y="265">the</text>
<text x="366.8" y="265">carrier,</text>
<text x="376.2" y="265">Ethernet</text>
<text x="386.8" y="265">into</text>
<text x="392.4" y="265">the</text>
<text x="397.2" y="265">Teensy</text>
<text x="405.9" y="265">4.1</text>
<text x="301" y="273.7">File:</text>
<text x="301" y="271">Sheet:</text>
<text x="307.1" y="273.7">cinetracker-poe.kicad_sch</text>
<text x="301" y="281.1">Size:</text>
<text x="307.6" y="281.1">A3</text>
<text x="323" y="281.1">Date:</text>
<text x="330" y="281.1">2026-10-10</text>
<text x="386" y="281.3">Rev:</text>
<text x="392.4" y="281.3">v0.1</text>
<text x="301" y="283.9">KiCad</text>
<text x="308.7" y="283.9">E.D.A.</text>
<text x="317.6" y="283.9">kicad-cli</text>
<text x="329.5" y="283.9">7.0.11+dfsg-1build4</text>
<text x="386" y="283.9">Id:</text>
<text x="390.1" y="283.9">1/1</text>
</g>
<g font-size="1.8" fill="#840000">
<text x="35" y="11.9">1</text>
<text x="85" y="11.9">2</text>
<text x="135" y="11.9">3</text>
<text x="185" y="11.9">4</text>
<text x="235" y="11.9">5</text>
<text x="285" y="11.9">6</text>
<text x="335" y="11.9">7</text>
<text x="385" y="11.9">8</text>
<text x="10.3" y="35.9">A</text>
<text x="408.3" y="35.9">A</text>
<text x="10.3" y="85.9">B</text>
<text x="408.2" y="85.9">B</text>
<text x="10.3" y="135.9">C</text>
<text x="408.2" y="135.9">C</text>
<text x="66.5" y="178.8">+5V</text>
<text x="172" y="176.2">GND</text>
<text x="10.3" y="185.9">D</text>
<text x="66.5" y="181.3">+5V</text>
<text x="203.7" y="183.8">+5V</text>
<text x="203.7" y="181.3">+5V</text>
<text x="408.2" y="185.9">D</text>
<text x="66.5" y="186.4">GND</text>
<text x="203.7" y="186.4">GND</text>
<text x="203.7" y="188.9">GND</text>
<text x="10.3" y="235.9">E</text>
<text x="408.3" y="235.9">E</text>
<text x="10.3" y="285.9">F</text>
<text x="35" y="286.9">1</text>
<text x="85" y="286.9">2</text>
<text x="135" y="286.9">3</text>
<text x="185" y="286.9">4</text>
<text x="235" y="286.9">5</text>
<text x="285" y="286.9">6</text>
<text x="335" y="286.9">7</text>
<text x="385" y="286.9">8</text>
<text x="408.3" y="285.9">F</text>
</g>
<g font-size="1.8" fill="#006464">
<text x="49.5" y="44">J2</text>
<text x="49.5" y="46.6">Teensy</text>
<text x="66.2" y="46.6">2.0mm</text>
<text x="73.8" y="46.6">F</text>
<text x="143.5" y="45.3">T1</text>
<text x="143.5" y="47.9">B1608S</text>
<text x="55.8" y="48">2</text>
<text x="77.7" y="52.9">100nF</text>
<text x="81.1" y="50.4">C9</text>
<text x="103.1" y="52.9">100nF</text>
<text x="106.5" y="50.4">C8</text>
<text x="144" y="51.7">TD+</text>
<text x="151.7" y="51.7">TX+</text>
<text x="144" y="54.2">TCT</text>
<text x="144" y="56.7">TD-</text>
<text x="151.1" y="54.2">TXCT</text>
<text x="151.7" y="56.7">TX-</text>
<text x="84.3" y="63.1">GND</text>
<text x="109.7" y="63.1">GND</text>
<text x="144" y="61.8">RD+</text>
<text x="144" y="64.4">RCT</text>
<text x="150.8" y="64.4">RXCT</text>
<text x="151.4" y="61.8">RX+</text>
<text x="144" y="72">NC</text>
<text x="144" y="66.9">RD-</text>
<text x="151.4" y="66.9">RX-</text>
<text x="152.9" y="72">NC</text>
<text x="144" y="74.5">NC</text>
<text x="152.9" y="74.5">NC</text>
<text x="49.5" y="106.3">J1</text>
<text x="309.9" y="106.3">D1</text>
<text x="350.5" y="106.3">D2</text>
<text x="49.5" y="108.8">M12-S8X-GPLM12-BJD</text>
<text x="50" y="112.6">D1+</text>
<text x="57.5" y="112.6">D4+</text>
<text x="81.1" y="111.4">R1</text>
<text x="81.2" y="113.9">75</text>
<text x="101.2" y="113.9">10nF</text>
<text x="107" y="113.9">100V</text>
<text x="109.1" y="111.4">C1</text>
<text x="129.4" y="111.4">R2</text>
<text x="129.4" y="113.9">75</text>
<text x="149.5" y="113.9">10nF</text>
<text x="155.3" y="113.9">100V</text>
<text x="157.3" y="111.4">C2</text>
<text x="177.6" y="111.4">R3</text>
<text x="177.7" y="113.9">75</text>
<text x="197.7" y="113.9">10nF</text>
<text x="203.6" y="113.9">100V</text>
<text x="205.6" y="111.4">C3</text>
<text x="225.9" y="111.4">R4</text>
<text x="226" y="113.9">75</text>
<text x="246" y="113.9">10nF</text>
<text x="251.8" y="113.9">100V</text>
<text x="253.8" y="111.4">C4</text>
<text x="274" y="113.9">1nF</text>
<text x="278.6" y="113.9">2kV</text>
<text x="279.2" y="111.4">C5</text>
<text x="309.9" y="108.8">MB6S</text>
<text x="350.5" y="108.8">MB6S</text>
<text x="50" y="115.2">D1-</text>
<text x="50" y="117.7">D2+</text>
<text x="57.5" y="115.2">D4-</text>
<text x="57.5" y="117.7">D3-</text>
<text x="323" y="116.6">+</text>
<text x="363.6" y="116.6">+</text>
<text x="50" y="120.2">D2-</text>
<text x="54.9" y="122.8">SHIELD</text>
<text x="57.5" y="120.2">D3+</text>
<text x="282.4" y="124.1">GND</text>
<text x="41.5" y="139.3">SMAJ58A</text>
<text x="44.4" y="141.8">D3</text>
<text x="89.4" y="167.2">+5V</text>
<text x="114.8" y="167.2">+5V</text>
<text x="132.6" y="167.2">+5V</text>
<text x="152.9" y="167.2">+5V</text>
<text x="45.7" y="172.3">PS1</text>
<text x="180.1" y="169.8">green</text>
<text x="181.5" y="172.3">D4</text>
<text x="214.6" y="173.6">J3</text>
<text x="45.7" y="174.9">DP9900LP-5V</text>
<text x="46.2" y="178.7">VIN+</text>
<text x="55" y="178.7">+VDC</text>
<text x="78.3" y="179.9">100uF</text>
<text x="85.4" y="179.9">25V</text>
<text x="86.2" y="177.4">C6</text>
<text x="105" y="179.9">10uF</text>
<text x="110.8" y="179.9">25V</text>
<text x="111.6" y="177.4">C7</text>
<text x="128" y="179.9">DNP</text>
<text x="129.4" y="177.4">R6</text>
<text x="148.1" y="179.9">2.2k</text>
<text x="149.7" y="177.4">R7</text>
<text x="214.6" y="176.1">5V</text>
<text x="218.1" y="176.1">to</text>
<text x="221.2" y="176.1">carrier</text>
<text x="228.6" y="176.1">J7</text>
<text x="46.2" y="181.2">VIN+</text>
<text x="55" y="181.2">+VDC</text>
<text x="46.2" y="186.3">VIN-</text>
<text x="46.2" y="188.8">VIN-</text>
<text x="55" y="186.3">-VDC</text>
<text x="56.9" y="188.8">ADJ</text>
<text x="89.4" y="190.1">GND</text>
<text x="114.8" y="190.1">GND</text>
<text x="132.6" y="190.1">GND</text>
<text x="46.9" y="218">H1</text>
<text x="82.4" y="218">H2</text>
<text x="38.5" y="225.7">M2.5</text>
<text x="44.2" y="225.7">nylon</text>
<text x="50.4" y="225.7">standoff</text>
<text x="74.1" y="225.7">M2.5</text>
<text x="79.7" y="225.7">nylon</text>
<text x="86" y="225.7">standoff</text>
</g>
<g font-size="1.8" fill="#0f0f0f">
<text x="57" y="46.6">ETH 2x3</text>
<text x="86.9" y="44.4" transform="rotate(-90 86.9 44.4)">T1_CT_TX</text>
<text x="112.3" y="44.4" transform="rotate(-90 112.3 44.4)">T1_CT_RX</text>
<text x="33.8" y="53.9">ETH_RX_N</text>
<text x="34.1" y="48.8">ETH_TX_P</text>
<text x="38.6" y="51.8">GND</text>
<text x="61" y="53.9">ETH_RX_P</text>
<text x="61" y="48.8">ETH_TX_N</text>
<text x="129" y="51.3">ETH_RX_N</text>
<text x="129.4" y="53.9">T1_CT_RX</text>
<text x="161.3" y="53.9">CT_36</text>
<text x="161.3" y="51.3">MDI_RX_N</text>
<text x="129.1" y="56.4">ETH_RX_P</text>
<text x="161.3" y="56.4">MDI_RX_P</text>
<text x="129.4" y="61.5">ETH_TX_P</text>
<text x="129.7" y="64">T1_CT_TX</text>
<text x="161.3" y="64">CT_12</text>
<text x="161.3" y="61.5">MDI_TX_P</text>
<text x="129.3" y="66.6">ETH_TX_N</text>
<text x="161.3" y="66.6">MDI_TX_N</text>
<text x="86.9" y="105.4" transform="rotate(-90 86.9 105.4)">CT_12</text>
<text x="114.8" y="105.4" transform="rotate(-90 114.8 105.4)">BS1</text>
<text x="135.1" y="105.4" transform="rotate(-90 135.1 105.4)">CT_36</text>
<text x="163.1" y="105.4" transform="rotate(-90 163.1 105.4)">BS2</text>
<text x="183.4" y="105.4" transform="rotate(-90 183.4 105.4)">SP_45</text>
<text x="211.3" y="105.4" transform="rotate(-90 211.3 105.4)">BS3</text>
<text x="231.7" y="105.4" transform="rotate(-90 231.7 105.4)">SP_78</text>
<text x="259.6" y="105.4" transform="rotate(-90 259.6 105.4)">BS4</text>
<text x="285" y="105.4" transform="rotate(-90 285 105.4)">BS_NODE</text>
<text x="318" y="106.7" transform="rotate(-90 318 106.7)">CT_12</text>
<text x="358.7" y="106.7" transform="rotate(-90 358.7 106.7)">SP_45</text>
<text x="35.5" y="112.3">MDI_TX_P</text>
<text x="67.3" y="112.3">SP_78</text>
<text x="35.2" y="119.9">MDI_RX_N</text>
<text x="35.2" y="117.4">MDI_RX_P</text>
<text x="35.5" y="114.8">MDI_TX_N</text>
<text x="67.3" y="114.8">SP_78</text>
<text x="67.3" y="119.9">SP_45</text>
<text x="67.3" y="117.4">SP_45</text>
<text x="301.8" y="117.4">VIN_N</text>
<text x="327.7" y="117.4">VIN_P</text>
<text x="342.5" y="117.4">VIN_N</text>
<text x="368.3" y="117.4">VIN_P</text>
<text x="86.9" y="122" transform="rotate(-90 86.9 122)">BS1</text>
<text x="135.1" y="122" transform="rotate(-90 135.1 122)">BS2</text>
<text x="183.4" y="122" transform="rotate(-90 183.4 122)">BS3</text>
<text x="231.7" y="122" transform="rotate(-90 231.7 122)">BS4</text>
<text x="114.8" y="126.8" transform="rotate(-90 114.8 126.8)">BS_NODE</text>
<text x="163.1" y="126.8" transform="rotate(-90 163.1 126.8)">BS_NODE</text>
<text x="211.3" y="126.8" transform="rotate(-90 211.3 126.8)">BS_NODE</text>
<text x="259.6" y="126.8" transform="rotate(-90 259.6 126.8)">BS_NODE</text>
<text x="318" y="132.8" transform="rotate(-90 318 132.8)">CT_36</text>
<text x="358.7" y="133.1" transform="rotate(-90 358.7 133.1)">SP_78</text>
<text x="33.9" y="145.3">VIN_P</text>
<text x="52.1" y="145.3">VIN_N</text>
<text x="35.2" y="178.3">VIN_P</text>
<text x="189.2" y="175.8">LED_A</text>
<text x="35.1" y="185.9">VIN_N</text>
<text x="35.2" y="180.9">VIN_P</text>
<text x="35.1" y="188.5">VIN_N</text>
<text x="155.5" y="189.9" transform="rotate(-90 155.5 189.9)">LED_A</text>
</g>
<g font-size="1.8" fill="#a90000">
<text x="46.9" y="48">1</text>
<text x="46.9" y="50.5">3</text>
<text x="46.9" y="53.1">5</text>
<text x="55.8" y="50.5">4</text>
<text x="55.8" y="53.1">6</text>
<text x="141.5" y="50.5">1</text>
<text x="141.5" y="53.1">2</text>
<text x="156.2" y="53.1">15</text>
<text x="156.2" y="50.5">16</text>
<text x="141.5" y="55.6">3</text>
<text x="156.2" y="55.6">14</text>
<text x="141.5" y="60.7">6</text>
<text x="141.5" y="63.2">7</text>
<text x="141.5" y="65.8">8</text>
<text x="156.2" y="63.2">10</text>
<text x="156.2" y="60.7">11</text>
<text x="156.8" y="65.8">9</text>
<text x="141.5" y="70.9">4</text>
<text x="156.2" y="70.9">12</text>
<text x="141.5" y="73.4">5</text>
<text x="156.2" y="73.4">13</text>
<text x="47.6" y="111.5">1</text>
<text x="62.8" y="111.5">5</text>
<text x="319.5" y="111.2" transform="rotate(-90 319.5 111.2)">3</text>
<text x="360.1" y="111.2" transform="rotate(-90 360.1 111.2)">3</text>
<text x="47.6" y="114">2</text>
<text x="47.6" y="116.6">3</text>
<text x="47.6" y="119.1">4</text>
<text x="62.8" y="114">6</text>
<text x="62.8" y="116.6">7</text>
<text x="62.8" y="119.1">8</text>
<text x="310.4" y="118.8">2</text>
<text x="323.1" y="118.8">1</text>
<text x="351.1" y="118.8">2</text>
<text x="363.8" y="118.8">1</text>
<text x="62.8" y="121.7">9</text>
<text x="319.5" y="123.9" transform="rotate(-90 319.5 123.9)">4</text>
<text x="360.1" y="123.9" transform="rotate(-90 360.1 123.9)">4</text>
<text x="43.7" y="177.5">5</text>
<text x="61.5" y="177.5">1</text>
<text x="43.7" y="180.1">6</text>
<text x="43.7" y="185.2">7</text>
<text x="61.5" y="180.1">2</text>
<text x="61.5" y="185.2">3</text>
<text x="212" y="180.1">1</text>
<text x="212" y="182.6">2</text>
<text x="212" y="185.2">3</text>
<text x="43.7" y="187.7">8</text>
<text x="61.5" y="187.7">4</text>
<text x="212" y="187.7">4</text>
</g>
<g font-size="1.8" fill="#0000c2">
<text x="25.4" y="236.8">Stack:</text>
<text x="32.4" y="236.8">carrier</text>
<text x="39.8" y="236.8">(bottom)</text>
<text x="49.3" y="236.8">/</text>
<text x="51.8" y="236.8">Teensy</text>
<text x="59.3" y="236.8">4.1</text>
<text x="66" y="236.8">this</text>
<text x="70.6" y="236.8">board.</text>
<text x="77.8" y="236.8">Coordinates</text>
<text x="90.2" y="236.8">on</text>
<text x="93.7" y="236.8">the</text>
<text x="97.8" y="236.8">PCB</text>
<text x="102.8" y="236.8">are</text>
<text x="107" y="236.8">carrier</text>
<text x="114.4" y="236.8">coordinates.</text>
<text x="25.4" y="244.5">T1:</text>
<text x="25.4" y="240.6">J2</text>
<text x="28.7" y="240.6">pin</text>
<text x="29.4" y="244.5">Teensy</text>
<text x="32.8" y="240.6">order</text>
<text x="36.8" y="244.5">TX -&gt;</text>
<text x="39" y="240.6">=</text>
<text x="41.7" y="240.6">PJRC</text>
<text x="44.5" y="244.5">RD winding,</text>
<text x="47.6" y="240.6">Ethernet</text>
<text x="56.7" y="240.6">kit</text>
<text x="57.1" y="244.5">Teensy</text>
<text x="60.2" y="240.6">header:</text>
<text x="64.6" y="244.5">RX -&gt;</text>
<text x="70.8" y="240.6">TX+,</text>
<text x="72.5" y="244.5">TD winding</text>
<text x="76.3" y="240.6">2</text>
<text x="78.7" y="240.6">TX-,</text>
<text x="84.2" y="240.6">3</text>
<text x="84.2" y="244.5">(no</text>
<text x="86.6" y="240.6">GND, 4</text>
<text x="88.6" y="244.5">crossings;</text>
<text x="94.6" y="240.6">LED (not</text>
<text x="99.3" y="244.5">DP83825</text>
<text x="104.3" y="240.6">used),</text>
<text x="109.1" y="244.5">has</text>
<text x="111.3" y="240.6">5</text>
<text x="113.6" y="244.5">auto-MDIX).</text>
<text x="113.7" y="240.6">RX-,</text>
<text x="119.5" y="240.6">6</text>
<text x="121.9" y="240.6">RX+</text>
<text x="126.5" y="244.5">Dots</text>
<text x="127.1" y="240.6">(PJRC</text>
<text x="131.8" y="244.5">in</text>
<text x="133.9" y="240.6">teensy41_ethernet_pinout.png).</text>
<text x="134.8" y="244.5">phase:</text>
<text x="142.1" y="244.5">1-16,</text>
<text x="149.1" y="244.5">6-11.</text>
<text x="25.4" y="248.3">M12</text>
<text x="30.4" y="248.3">X-coded</text>
<text x="40" y="248.3">pinout</text>
<text x="47.1" y="248.3">(CAZN</text>
<text x="54" y="248.3">8X</text>
<text x="57.6" y="248.3">table)</text>
<text x="64.4" y="248.3">with</text>
<text x="69.4" y="248.3">T568B</text>
<text x="76.4" y="248.3">cordset:</text>
<text x="85.2" y="248.3">1/2</text>
<text x="90.1" y="248.3">=</text>
<text x="92.9" y="248.3">RJ45</text>
<text x="98.7" y="248.3">1/2</text>
<text x="103.6" y="248.3">(TX),</text>
<text x="109.3" y="248.3">3/4</text>
<text x="114.2" y="248.3">=</text>
<text x="116.9" y="248.3">RJ45</text>
<text x="122.8" y="248.3">3/6</text>
<text x="127.7" y="248.3">(RX),</text>
<text x="133.6" y="248.3">8/7</text>
<text x="138.6" y="248.3">=</text>
<text x="141.3" y="248.3">RJ45</text>
<text x="147.1" y="248.3">4/5,</text>
<text x="152.7" y="248.3">5/6</text>
<text x="157.6" y="248.3">=</text>
<text x="160.3" y="248.3">RJ45</text>
<text x="25.4" y="255.9">Bob</text>
<text x="25.4" y="252.1">Mode</text>
<text x="30.1" y="255.9">Smith:</text>
<text x="31.4" y="252.1">A power</text>
<text x="37.3" y="255.9">75</text>
<text x="40.3" y="252.1">comes</text>
<text x="40.9" y="255.9">ohm</text>
<text x="46" y="255.9">+</text>
<text x="47.6" y="252.1">through</text>
<text x="48.8" y="255.9">10</text>
<text x="52.4" y="255.9">nF</text>
<text x="55.8" y="255.9">100</text>
<text x="56" y="252.1">the</text>
<text x="60.1" y="252.1">T1</text>
<text x="60.6" y="255.9">V per</text>
<text x="63.5" y="252.1">cable-side</text>
<text x="67" y="255.9">pair,</text>
<text x="72.5" y="255.9">common</text>
<text x="75.2" y="252.1">centre</text>
<text x="81.6" y="255.9">node</text>
<text x="82.3" y="252.1">taps</text>
<text x="87.3" y="255.9">-&gt;</text>
<text x="87.5" y="252.1">(D1),</text>
<text x="91.6" y="255.9">C5</text>
<text x="93.5" y="252.1">Mode</text>
<text x="95.3" y="255.9">1</text>
<text x="97.7" y="255.9">nF</text>
<text x="99.5" y="252.1">B</text>
<text x="101.1" y="255.9">2</text>
<text x="101.9" y="252.1">through</text>
<text x="103.4" y="255.9">kV -&gt;</text>
<text x="110.4" y="252.1">the</text>
<text x="111" y="255.9">isolated</text>
<text x="114.5" y="252.1">spare</text>
<text x="119.8" y="255.9">GND (TI</text>
<text x="120.9" y="252.1">pairs</text>
<text x="126.8" y="252.1">(D2):</text>
<text x="128.4" y="255.9">SLUA454).</text>
<text x="132.7" y="252.1">any</text>
<text x="137.1" y="252.1">802.3af/at</text>
<text x="139.3" y="255.9">J1</text>
<text x="142.7" y="255.9">pin</text>
<text x="146.7" y="255.9">9</text>
<text x="148.8" y="252.1">PSE.</text>
<text x="149.1" y="255.9">(shield)</text>
<text x="157.7" y="255.9">is</text>
<text x="160.5" y="255.9">left</text>
<text x="25.4" y="259.7">Isolation:</text>
<text x="25.4" y="263.5">PS1</text>
<text x="30.3" y="263.5">needs</text>
<text x="35.4" y="259.7">everything</text>
<text x="36.9" y="263.5">&gt;=</text>
<text x="41.2" y="263.5">100</text>
<text x="46" y="263.5">mA</text>
<text x="46.2" y="259.7">on</text>
<text x="49.7" y="259.7">the</text>
<text x="50" y="263.5">load</text>
<text x="53.9" y="259.7">right</text>
<text x="55.3" y="263.5">(datasheet).</text>
<text x="59.4" y="259.7">of</text>
<text x="62.5" y="259.7">PS1/T1/C5</text>
<text x="68" y="263.5">R6</text>
<text x="71.7" y="263.5">(2512,</text>
<text x="74.7" y="259.7">is</text>
<text x="77.5" y="259.7">PRIMARY.</text>
<text x="79.1" y="263.5">DNP)</text>
<text x="85" y="263.5">is</text>
<text x="87.3" y="259.7">PCB</text>
<text x="87.8" y="263.5">a</text>
<text x="90.1" y="263.5">bleeder</text>
<text x="92.3" y="259.7">keeps</text>
<text x="98.3" y="263.5">footprint</text>
<text x="98.8" y="259.7">&gt;=</text>
<text x="103.1" y="259.7">2.6</text>
<text x="107.3" y="259.7">mm</text>
<text x="107.6" y="263.5">in</text>
<text x="110.6" y="263.5">case</text>
<text x="111.9" y="259.7">between</text>
<text x="116.1" y="263.5">the</text>
<text x="120.2" y="263.5">measured</text>
<text x="120.7" y="259.7">primary</text>
<text x="129" y="259.7">and</text>
<text x="130.5" y="263.5">Teensy</text>
<text x="133.6" y="259.7">isolated</text>
<text x="138" y="263.5">+</text>
<text x="140.7" y="263.5">carrier</text>
<text x="142.3" y="259.7">copper</text>
<text x="148.2" y="263.5">load</text>
<text x="149.9" y="259.7">(custom</text>
<text x="153.5" y="263.5">is</text>
<text x="156.3" y="263.5">lower.</text>
<text x="158.8" y="259.7">DRC rule).</text>
<text x="25.4" y="267.3">R6</text>
<text x="29.1" y="267.3">DNP,</text>
<text x="34.7" y="267.3">J3</text>
<text x="38" y="267.3">not</text>
<text x="42.2" y="267.3">assembled</text>
<text x="53.4" y="267.3">by</text>
<text x="56.7" y="267.3">JLC</text>
<text x="61.2" y="267.3">(long-pin</text>
<text x="71.8" y="267.3">header,</text>
<text x="80" y="267.3">length</text>
<text x="87.1" y="267.3">set</text>
<text x="91.1" y="267.3">by</text>
<text x="94.4" y="267.3">the</text>
<text x="98.5" y="267.3">stack</text>
<text x="104.7" y="267.3">height),</text>
<text x="113.2" y="267.3">J2</text>
<text x="116.5" y="267.3">hand-soldered</text>
<text x="132" y="267.3">on</text>
<text x="135.4" y="267.3">the</text>
<text x="139.6" y="267.3">bottom</text>
<text x="147.3" y="267.3">side.</text>
</g>
</svg>
